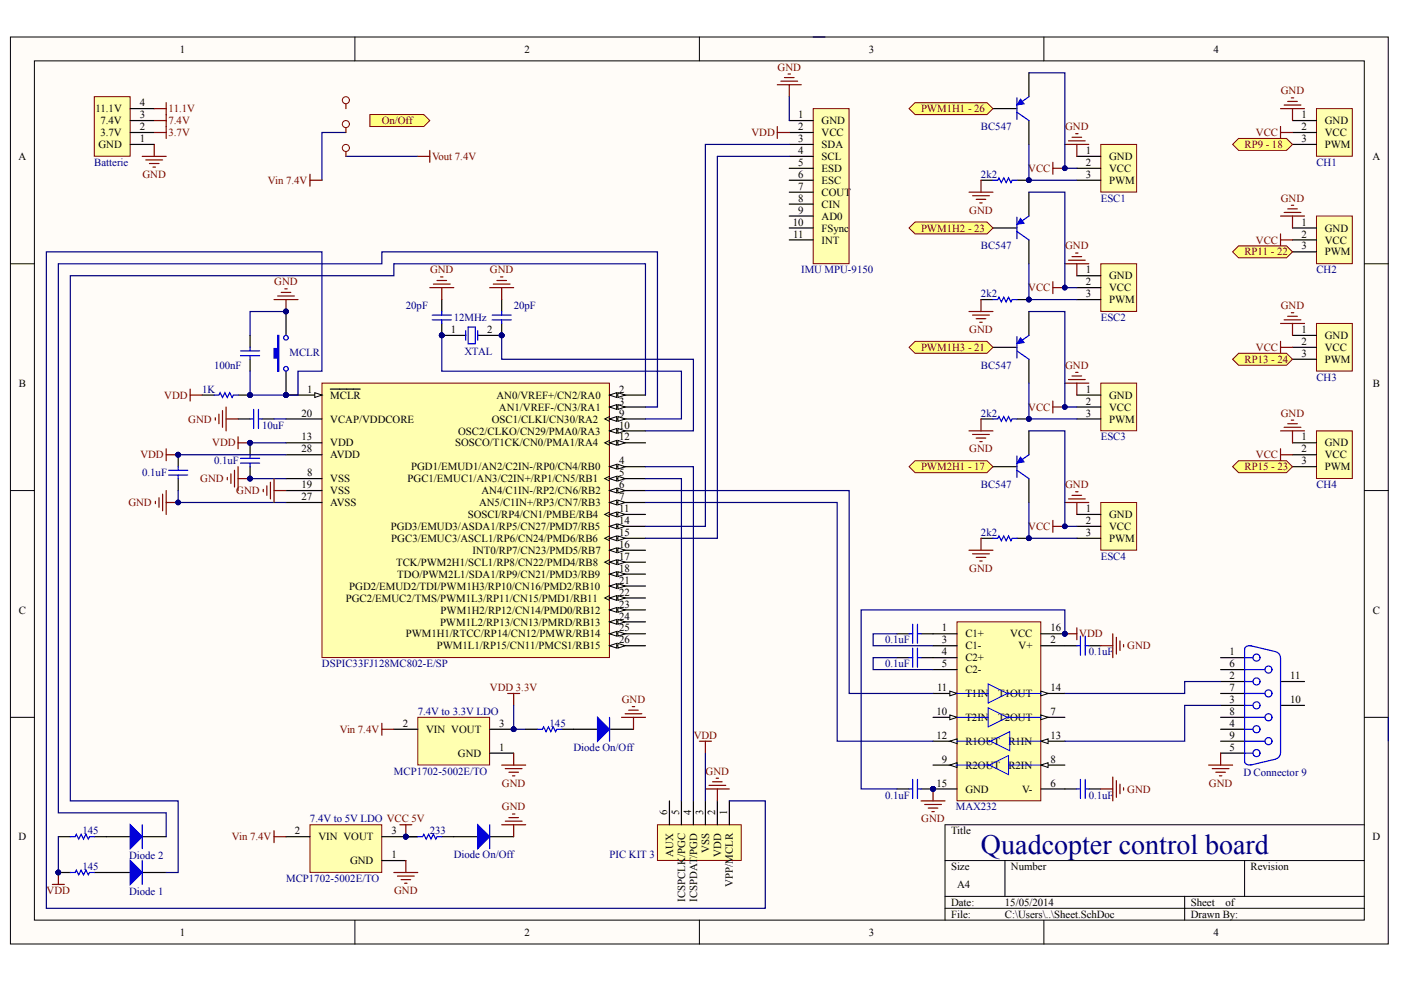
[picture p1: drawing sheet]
<svg xmlns="http://www.w3.org/2000/svg" width="287mm" height="202mm" viewBox="0 0 287 202" stroke-linecap="round" stroke-linejoin="round" font-family="sans-serif">
<g fill="#fffcf8" stroke="#000" stroke-width=".2">
<path d="M2.1 7.6h282.1v185.7h-282.1z"/>
<path d="M7 12.5h272.3v175.9h-272.3z"/>
</g>
<g fill="none" stroke="#000" stroke-width=".2">
<path d="M72.7 7.6v4.9M143.2 7.6v4.9M213.7 7.6v4.9M2.1 54h4.9M279.3 54h4.9M2.1 100.5h4.9M279.3 100.5h4.9M2.1 146.9h4.9M279.3 146.9h4.9M193.5 176.2h85.8M205.7 176.2v7.4M254.8 176.2v7.4"/>
<path d="M279.3 168.9h-85.8v19.6M72.7 188.5v4.9M143.2 188.5v4.9M193.5 183.6h85.8M193.5 186h85.8M213.7 188.5v4.9M242.5 183.6v4.9"/>
</g>
<path d="M65.9 78.5h58.9v56.2h-58.9z" fill="#ffffb0" stroke="#800000" stroke-width=".2"/>
<path d="M58.6 80.9h7.3" fill="none" stroke="#000" stroke-width=".25"/>
<path d="M64.4 80.4l1.5 .5-1.5 .5z" fill="#fffcf8" stroke="#000" stroke-width=".2"/>
<path d="M67.6 79.7h6.1M124.8 80.9h7.3" fill="none" stroke="#000" stroke-width=".25"/>
<circle cx="58.5" cy="80.9" r=".48" fill="#000080" stroke="#000080" stroke-width=".2"/>
<g fill="#fffcf8" stroke="#000" stroke-width=".2">
<path d="M124.8 80.9l1.5-.5v1z"/>
<path d="M126.5 80.4l1.5 .5-1.5 .5z"/>
</g>
<path d="M124.8 83.4h7.3" fill="none" stroke="#000" stroke-width=".25"/>
<g fill="#fffcf8" stroke="#000" stroke-width=".2">
<path d="M124.8 83.4l1.5-.5v.9z"/>
<path d="M126.5 82.9l1.5 .5-1.5 .4z"/>
</g>
<path d="M124.8 95.6h7.3" fill="none" stroke="#000" stroke-width=".25"/>
<g fill="#fffcf8" stroke="#000" stroke-width=".2">
<path d="M124.8 95.6l1.5-.5v1z"/>
<path d="M126.5 95.1l1.5 .5-1.5 .5z"/>
</g>
<path d="M124.8 98h7.3" fill="none" stroke="#000" stroke-width=".25"/>
<path d="M124.8 97.5l-1 .5 1 .5" fill="none" stroke="#000" stroke-width=".2"/>
<g fill="#fffcf8" stroke="#000" stroke-width=".2">
<path d="M124.8 98l1.5-.5v1z"/>
<path d="M126.5 97.5l1.5 .5-1.5 .5z"/>
</g>
<path d="M124.8 100.5h7.3" fill="none" stroke="#000" stroke-width=".25"/>
<g fill="#fffcf8" stroke="#000" stroke-width=".2">
<path d="M124.8 100.5l1.5-.5v1z"/>
<path d="M126.5 100l1.5 .5-1.5 .5z"/>
</g>
<path d="M124.8 102.9h7.3" fill="none" stroke="#000" stroke-width=".25"/>
<g fill="#fffcf8" stroke="#000" stroke-width=".2">
<path d="M124.8 102.9l1.5-.5v1z"/>
<path d="M126.5 102.4l1.5 .5-1.5 .5z"/>
</g>
<path d="M58.6 98h7.3M124.8 85.8h7.3" fill="none" stroke="#000" stroke-width=".25"/>
<path d="M124.8 85.3l-1 .5 1 .5" fill="none" stroke="#000" stroke-width=".2"/>
<g fill="#fffcf8" stroke="#000" stroke-width=".2">
<path d="M124.8 85.8l1.5-.5v1z"/>
<path d="M126.5 85.3l1.5 .5-1.5 .5z"/>
</g>
<path d="M124.8 88.2h7.3" fill="none" stroke="#000" stroke-width=".25"/>
<g fill="#fffcf8" stroke="#000" stroke-width=".2">
<path d="M124.8 88.2l1.5-.4v.9z"/>
<path d="M126.5 87.8l1.5 .4-1.5 .5z"/>
</g>
<path d="M124.8 105.4h7.3" fill="none" stroke="#000" stroke-width=".25"/>
<path d="M124.8 104.9l-1 .5 1 .4" fill="none" stroke="#000" stroke-width=".2"/>
<g fill="#fffcf8" stroke="#000" stroke-width=".2">
<path d="M124.8 105.4l1.5-.5v.9z"/>
<path d="M126.5 104.9l1.5 .5-1.5 .4z"/>
</g>
<path d="M124.8 90.7h7.3" fill="none" stroke="#000" stroke-width=".25"/>
<path d="M124.8 90.2l-1 .5 1 .5" fill="none" stroke="#000" stroke-width=".2"/>
<g fill="#fffcf8" stroke="#000" stroke-width=".2">
<path d="M124.8 90.7l1.5-.5v1z"/>
<path d="M126.5 90.2l1.5 .5-1.5 .5z"/>
</g>
<path d="M58.6 90.7h7.3M124.8 107.8h7.3" fill="none" stroke="#000" stroke-width=".25"/>
<g fill="#fffcf8" stroke="#000" stroke-width=".2">
<path d="M124.8 107.8l1.5-.5v1z"/>
<path d="M126.5 107.3l1.5 .5-1.5 .5z"/>
</g>
<path d="M124.8 110.2h7.3" fill="none" stroke="#000" stroke-width=".25"/>
<path d="M124.8 109.8l-1 .4 1 .5" fill="none" stroke="#000" stroke-width=".2"/>
<g fill="#fffcf8" stroke="#000" stroke-width=".2">
<path d="M124.8 110.2l1.5-.4v.9z"/>
<path d="M126.5 109.8l1.5 .4-1.5 .5z"/>
</g>
<path d="M124.8 112.7h7.3" fill="none" stroke="#000" stroke-width=".25"/>
<g fill="#fffcf8" stroke="#000" stroke-width=".2">
<path d="M124.8 112.7l1.5-.5v1z"/>
<path d="M126.5 112.2l1.5 .5-1.5 .5z"/>
</g>
<path d="M124.8 115.1h7.3" fill="none" stroke="#000" stroke-width=".25"/>
<path d="M124.8 114.6l-1 .5 1 .5" fill="none" stroke="#000" stroke-width=".2"/>
<g fill="#fffcf8" stroke="#000" stroke-width=".2">
<path d="M124.8 115.1l1.5-.5v1z"/>
<path d="M126.5 114.6l1.5 .5-1.5 .5z"/>
</g>
<path d="M124.8 117.6h7.3" fill="none" stroke="#000" stroke-width=".25"/>
<g fill="#fffcf8" stroke="#000" stroke-width=".2">
<path d="M124.8 117.6l1.5-.5v1z"/>
<path d="M126.5 117.1l1.5 .5-1.5 .5z"/>
</g>
<path d="M58.6 85.8h7.3M58.6 100.5h7.3M124.8 120h7.3" fill="none" stroke="#000" stroke-width=".25"/>
<g fill="#fffcf8" stroke="#000" stroke-width=".2">
<path d="M124.8 120l1.5-.5v1z"/>
<path d="M126.5 119.5l1.5 .5-1.5 .5z"/>
</g>
<path d="M124.8 122.5h7.3" fill="none" stroke="#000" stroke-width=".25"/>
<path d="M124.8 122l-1 .5 1 .5" fill="none" stroke="#000" stroke-width=".2"/>
<g fill="#fffcf8" stroke="#000" stroke-width=".2">
<path d="M124.8 122.5l1.5-.5v1z"/>
<path d="M126.5 122l1.5 .5-1.5 .5z"/>
</g>
<path d="M124.8 124.9h7.3" fill="none" stroke="#000" stroke-width=".25"/>
<g fill="#fffcf8" stroke="#000" stroke-width=".2">
<path d="M124.8 124.9l1.5-.5v1z"/>
<path d="M126.5 124.4l1.5 .5-1.5 .5z"/>
</g>
<path d="M124.8 127.4h7.3" fill="none" stroke="#000" stroke-width=".25"/>
<g fill="#fffcf8" stroke="#000" stroke-width=".2">
<path d="M124.8 127.4l1.5-.5v.9z"/>
<path d="M126.5 126.9l1.5 .5-1.5 .4z"/>
</g>
<path d="M124.8 129.8h7.3" fill="none" stroke="#000" stroke-width=".25"/>
<g fill="#fffcf8" stroke="#000" stroke-width=".2">
<path d="M124.8 129.8l1.5-.5v1z"/>
<path d="M126.5 129.3l1.5 .5-1.5 .5z"/>
</g>
<path d="M124.8 132.2h7.3" fill="none" stroke="#000" stroke-width=".25"/>
<g fill="#fffcf8" stroke="#000" stroke-width=".2">
<path d="M124.8 132.2l1.5-.4v.9z"/>
<path d="M126.5 131.8l1.5 .4-1.5 .5z"/>
</g>
<g fill="none" stroke="#000" stroke-width=".25">
<path d="M48.7 85.8h2.5M53.6 85.8h2.5M58.6 93.1h7.3M58.6 102.9h7.3M249.9 134.7h4.9M249.9 139.6h4.9M249.9 137.1h4.9M262.1 139.6h5M249.9 144.5h4.9M249.9 149.4h4.9M249.9 154.2h4.9M249.9 142h4.9"/>
<path d="M249.9 146.9h4.9M249.9 151.8h4.9M262.1 144.5h5"/>
</g>
<circle cx="58.5" cy="80.9" r=".48" fill="#000080" stroke="#000080" stroke-width=".2"/>
<path d="M166.5 7.6h2.4" fill="none" stroke="#000080" stroke-width=".25"/>
<g fill="none" stroke="#00f" stroke-width=".25">
<path d="M51.2 85.8h.7M51.9 83.8v4M52.9 83.8v4M52.9 85.8h.7M254.8 139.6h1.7M254.8 134.7h1.7M254.8 137.1h4.2M254.8 133v23M256 132.2l5.2 1.3M256.1 132.3a.92 .92 0 0 0-1.3 .8M261.2 133.5a1.21 1.21 0 0 1 .9 1.2v19.5a1.27 1.27 0 0 1-.9 1.2M254.8 144.5h1.7"/>
<path d="M254.8 149.4h1.7M254.8 142h4.2M254.8 154.2h1.7M254.8 146.9h4.2M254.8 151.8h4.2M254.8 155.9a.97 .97 0 0 0 1.3 .7M261.2 155.5l-5.2 1.2"/>
<circle cx="257.2" cy="134.7" r=".72"/>
<circle cx="257.2" cy="139.6" r=".72"/>
<circle cx="259.7" cy="137.1" r=".72"/>
<circle cx="257.2" cy="149.3" r=".72"/>
<circle cx="257.2" cy="154.2" r=".72"/>
<circle cx="257.2" cy="144.5" r=".72"/>
<circle cx="259.7" cy="142" r=".72"/>
<circle cx="259.7" cy="151.8" r=".72"/>
<circle cx="259.7" cy="146.9" r=".72"/>
</g>
<path d="M44.1 85.6v.4M44.8 84.8v2M45.6 84.1v3.4M46.3 83.4v4.8M46.3 85.8h2.4" fill="none" stroke="#800000" stroke-width=".25"/>
<path d="M166.5 22.2h7.3v31.8h-7.3z" fill="#ffffb0" stroke="#800000" stroke-width=".2"/>
<g fill="none" stroke="#000" stroke-width=".25">
<path d="M161.6 24.7h4.9M161.6 27.1h4.9M161.6 29.6h4.9M161.6 32h4.9M161.6 34.5h4.9M161.6 36.9h4.9M161.6 39.4h4.9M161.6 41.8h4.9M161.6 44.2h4.9M161.6 46.7h4.9M161.6 49.1h4.9M90.4 66.2v2.5h4.9"/>
<path d="M90.4 61.4v2.4M102.7 66.2v2.5h-4.9M102.7 61.4v2.4"/>
</g>
<path d="M56.1 85.8h2.5M284.2 146.9v4.9" fill="none" stroke="#000080" stroke-width=".25"/>
<g fill="#000080" stroke="#000080" stroke-width=".2">
<circle cx="90.4" cy="68.7" r=".48"/>
<circle cx="102.7" cy="68.7" r=".48"/>
</g>
<path d="M88.5 64.5h3.9M88.5 65.5h3.9M90.4 63.8v.7M90.4 65.5v.7M95.3 67.7v2M95.8 67h1.5v3.4h-1.5zM97.8 67.7v2M100.7 64.5h4M100.7 65.5h4M102.7 63.8v.7M102.7 65.5v.7" fill="none" stroke="#00f" stroke-width=".25"/>
<path d="M88 58.9h4.9M88.7 58.2h3.5M89.5 57.4h1.9M90.2 56.7h.5M90.4 58.9v2.5M100.3 58.9h4.9M101 58.2h3.4M101.7 57.4h2M102.5 56.7h.5M102.7 58.9v2.5" fill="none" stroke="#800000" stroke-width=".25"/>
<path d="M195.9 127.4h17.2v36.6h-17.2z" fill="#ffffb0" stroke="#800000" stroke-width=".2"/>
<path d="M213.1 151.8h4.9" fill="none" stroke="#000" stroke-width=".25"/>
<path d="M213.1 151.8l1.5-.5v1z" fill="#fffcf8" stroke="#000" stroke-width=".2"/>
<path d="M191 146.9h4.9" fill="none" stroke="#000" stroke-width=".25"/>
<path d="M194.4 146.4l1.5 .5-1.5 .5z" fill="#fffcf8" stroke="#000" stroke-width=".2"/>
<path d="M191 142h4.9" fill="none" stroke="#000" stroke-width=".25"/>
<path d="M194.4 141.5l1.5 .5-1.5 .5z" fill="#fffcf8" stroke="#000" stroke-width=".2"/>
<path d="M213.1 156.7h4.9" fill="none" stroke="#000" stroke-width=".25"/>
<path d="M213.1 156.7l1.5-.5v1z" fill="#fffcf8" stroke="#000" stroke-width=".2"/>
<path d="M191 151.8h4.9" fill="none" stroke="#000" stroke-width=".25"/>
<path d="M194.4 151.8l1.5-.5v1z" fill="#fffcf8" stroke="#000" stroke-width=".2"/>
<path d="M191 156.7h4.9" fill="none" stroke="#000" stroke-width=".25"/>
<path d="M194.4 156.7l1.5-.5v1z" fill="#fffcf8" stroke="#000" stroke-width=".2"/>
<path d="M213.1 142h4.9" fill="none" stroke="#000" stroke-width=".25"/>
<path d="M213.1 141.5l1.5 .5-1.5 .5z" fill="#fffcf8" stroke="#000" stroke-width=".2"/>
<path d="M213.1 146.9h4.9" fill="none" stroke="#000" stroke-width=".25"/>
<path d="M213.1 146.4l1.5 .5-1.5 .5z" fill="#fffcf8" stroke="#000" stroke-width=".2"/>
<path d="M191 129.8h4.9M191 134.7h4.9M191 132.2h4.9M191 137.1h4.9M213.1 129.8h4.9M213.1 132.2h4.9M191 161.6h4.9M213.1 161.6h4.9" fill="none" stroke="#000" stroke-width=".25"/>
<g fill="#000080" stroke="#000080" stroke-width=".2">
<circle cx="191" cy="161.6" r=".48"/>
<circle cx="218" cy="129.8" r=".48"/>
</g>
<g fill="none" stroke="#00f" stroke-width=".2">
<path d="M195.7 156.7h6.3M195.9 151.8h6.4M195.9 142h6.4M195.9 146.9h6.4M202.3 140.1l3.9 1.9-3.9 2zM202.3 145l3.9 1.9-3.9 2zM202.5 156.7l4-2v3.9zM202.8 151.8l3.9-2v4zM206.5 156.7h6.3M206.7 151.8h6.4M206.7 142h6.4M206.7 146.9h6.4"/>
<circle cx="202.3" cy="156.7" r=".13"/>
<circle cx="202.5" cy="151.8" r=".13"/>
<circle cx="206.5" cy="146.9" r=".13"/>
<circle cx="206.5" cy="142" r=".13"/>
</g>
<path d="M159.1 17.4h4.9M159.9 16.6h3.4M160.6 15.9h2M161.3 15.2h.5M161.6 17.4v2.4M188.6 164h4.9M189.3 164.8h3.4M190 165.5h2M190.8 166.2h.5M191 161.6v2.4" fill="none" stroke="#800000" stroke-width=".25"/>
<path d="M161.6 19.8v4.9" fill="none" stroke="#000080" stroke-width=".25"/>
<path d="M134.6 168.9h17.1v7.3h-17.1z" fill="#ffffb0" stroke="#800000" stroke-width=".2"/>
<g fill="none" stroke="#000" stroke-width=".25">
<path d="M51.2 68.7v2.4M51.2 73.6v2.4M58.6 63.8v4.9M58.6 76v4.9M36.5 93.1v2.5M36.5 98v2.5M41.4 80.9h2.4M48.7 80.9h2.5M51.2 90.7v2.4M51.2 95.6v2.4M183.7 129.8h2.4M183.7 134.7h2.4"/>
<path d="M188.6 129.8h2.4M188.6 134.7h2.4M218 132.2h2.4M222.9 132.2h2.5M11.9 178.7h2.5M11.9 171.4h2.5M19.3 178.7h7.4M19.3 171.4h7.4M29.1 178.7h4.9M29.1 171.4h4.9M137 164v4.9M139.5 164v4.9"/>
<path d="M142 164v4.9M144.4 164v4.9M146.9 164v4.9M149.3 164v4.9M183.7 161.6h2.4M188.6 161.6h2.4M218 161.6h2.4M222.9 161.6h2.5"/>
</g>
<g fill="#000080" stroke="#000080" stroke-width=".2">
<circle cx="58.5" cy="80.9" r=".48"/>
<circle cx="58.5" cy="63.8" r=".48"/>
<circle cx="51.2" cy="80.9" r=".48"/>
<circle cx="51.2" cy="98" r=".48"/>
<circle cx="51.2" cy="90.7" r=".48"/>
<circle cx="36.5" cy="93.1" r=".48"/>
<circle cx="36.5" cy="102.9" r=".48"/>
<circle cx="90.4" cy="68.7" r=".48"/>
<circle cx="102.7" cy="68.7" r=".48"/>
<circle cx="11.9" cy="178.7" r=".48"/>
<circle cx="218" cy="129.8" r=".48"/>
<circle cx="191" cy="161.6" r=".48"/>
</g>
<g fill="#00f" stroke="#00f" stroke-width=".25">
<path d="M26.7 176.2l2.4 2.5-2.4 2.4z"/>
<path d="M26.7 168.9l2.4 2.5-2.4 2.4z"/>
<path d="M56.8 68.7h.3v7.3h-.3v-2.7h-.7v-1.9h.7z" fill-rule="evenodd"/>
</g>
<g fill="none" stroke="#00f" stroke-width=".25">
<path d="M49.2 71.9h4M49.2 72.8h4M51.2 71.1v.8M51.2 72.8v.8M34.5 96.3h3.9M34.5 97.3h3.9M36.5 95.6v.7M36.5 97.3v.7M43.8 80.9h1l.3-.5 .5 1 .4-1 .5 1 .5-1 .5 1 .3-.5h.9M49.2 93.9h4M49.2 94.8h4M51.2 93.1v.8"/>
<path d="M51.2 94.8v.8M186.1 129.8h.7M186.1 134.7h.7M186.8 127.8v4M186.8 132.7v3.9M187.8 127.8v4M187.8 132.7v3.9M187.8 129.8h.8M187.8 134.7h.8M220.4 132.2h.8M221.2 130.3v3.9M222.2 130.3v3.9"/>
<path d="M222.2 132.2h.7M186.8 159.6v3.9M187.8 159.6v3.9M221.2 159.6v3.9M222.2 159.6v3.9M14.4 171.4h1l.2-.5 .5 .9 .5-.9 .5 .9 .5-.9 .5 .9 .2-.4h1M14.4 178.7h1l.2-.5 .5 1 .5-1 .5 1 .5-1 .5 1 .2-.5h1M29.1 168.9v4.9M29.1 176.2v4.9M186.1 161.6h.7M187.8 161.6h.8M220.4 161.6h.8"/>
<path d="M222.2 161.6h.7"/>
<circle cx="58.5" cy="69.2" r=".48"/>
<circle cx="58.5" cy="75.5" r=".48"/>
</g>
<g fill="none" stroke="#800000" stroke-width=".25">
<path d="M57.6 59.9h1.9M58.3 59.2h.5M38.9 79.7v2.4M56.1 61.4h4.9M56.8 60.6h3.5M58.6 61.4v2.4M34 91.9v2.5M34 93.1h2.5M38.9 80.9h2.5M46.5 97.8v.5M47.3 97v2M48 96.3v3.4"/>
<path d="M48.7 89.5v2.4M48.7 95.6v4.9M48.7 90.7h2.5M48.7 98h2.5M54.6 99.5v1.9M55.4 98.8v3.4M56.1 98v4.9M31.8 102.7v.5M32.6 101.9v2M33.3 101.2v3.4M34 100.5v4.9M34 102.9h2.5"/>
<path d="M53.9 100.2v.5M56.1 100.5h2.5M218 129.8h2.4M220.4 128.6v2.4M225.4 132.2h2.4M227.8 129.8v4.9M228.5 130.5v3.5M229.3 131.3v1.9M230 132v.5M143.2 151.8h2.4M144.4 151.8v2.4M146.6 159.4h.5"/>
<path d="M227.8 159.1v4.9M228.5 159.9v3.4M11.9 178.7v2.4M144.4 161.6h4.9M145.1 160.8h3.5M145.9 160.1h1.9M146.9 161.6v2.4M225.4 161.6h2.4M229.3 160.6v2M230 161.3v.5M10.7 181.1h2.5"/>
</g>
<g fill="none" stroke="#000080" stroke-width=".25">
<path d="M51.2 76v4.9h9.8v-4.9h4.9v-24.4h-56.4v134.4h147.2v-22h-7.4M58.6 63.8h-7.4v4.9M90.4 68.7v7.3h49.1v9.8h-7.4M102.7 68.7v4.9h39.3v14.6h-9.9M36.5 93.1h22.1M51.2 90.7h7.4M51.2 98h7.4M132.1 98h7.4v66M132.1 95.6h9.9v68.4M132.1 80.9v-26.9h-51.5v2.5h-66.2v107.5h22.1v14.7h-2.5M132.1 83.4h2.5v-31.8h-56.4v2.4h-66.3v112.5h22.1v4.9M36.5 100.5v2.4h22.1"/>
<path d="M132.1 100.5h41.7v41.5h17.2M132.1 102.9h39.3v48.9h19.6M183.7 129.8h-5v2.4h12.3M183.7 134.7h-5v2.4h12.3M218 129.8v-4.9h-41.7v36.7h7.4M249.9 139.6h-7.4v2.4h-24.5M144.4 154.2v9.8M249.9 144.5h-7.4v7.3h-24.5M11.9 171.4v7.3"/>
</g>
<path d="M63.5 168.9h14.7v9.8h-14.7z" fill="#ffffb0" stroke="#800000" stroke-width=".2"/>
<path d="M58.6 171.4h4.9M78.2 176.2h4.9M78.2 171.4h4.9" fill="none" stroke="#000" stroke-width=".25"/>
<circle cx="83.1" cy="171.3" r=".48" fill="#000080" stroke="#000080" stroke-width=".2"/>
<g fill="none" stroke="#800000" stroke-width=".25">
<path d="M247.4 156.7h4.9M248.2 157.4h3.4M248.9 158.2h2M249.6 158.9h.5M249.9 154.2v2.5M56.1 170.1v2.5M56.1 171.4h2.5M80.6 178.7h4.9M81.4 179.4h3.4M81.9 168.9h2.4M83.1 168.9v2.5M83.1 176.2v2.5"/>
<path d="M82.1 180.2h2M82.8 180.9h.5"/>
</g>
<path d="M269.5 22.2h7.3v9.8h-7.3z" fill="#ffffb0" stroke="#800000" stroke-width=".2"/>
<path d="M264.6 24.7h4.9M264.6 27.1h4.9M264.6 29.6h4.9" fill="none" stroke="#000" stroke-width=".25"/>
<path d="M262.1 25.9v2.5M262.1 27.1h2.5M262.1 22.2h5M262.9 21.5h3.4M263.6 20.8h2M264.4 20h.4M264.6 22.2v2.5" fill="none" stroke="#800000" stroke-width=".25"/>
<path d="M252.3 29.6l1.3-1.2h9.8l1.2 1.2-1.2 1.2h-9.8z" fill-rule="evenodd" fill="#ffff80" stroke="#800000" stroke-width=".2"/>
<path d="M225.4 29.6h7.3v9.7h-7.3z" fill="#ffffb0" stroke="#800000" stroke-width=".2"/>
<path d="M220.4 32h5M220.4 34.5h5M220.4 36.9h5" fill="none" stroke="#000" stroke-width=".25"/>
<path d="M19.3 19.8h7.3v12.2h-7.3z" fill="#ffffb0" stroke="#800000" stroke-width=".2"/>
<path d="M26.7 29.6h4.9M26.7 27.1h4.9M26.7 24.7h4.9M26.7 22.2h4.9" fill="none" stroke="#000" stroke-width=".25"/>
<path d="M29.1 32h4.9M29.9 32.8h3.4M30.6 33.5h2M31.3 34.2h.5M31.6 29.6v2.4M31.6 27.1h2.4M31.6 24.7h2.4M31.6 22.2h2.4M34 21v7.4" fill="none" stroke="#800000" stroke-width=".25"/>
<path d="M161.6 29.6h-17.2v78.2h-12.3M161.6 32h-14.7v78.2h-14.8" fill="none" stroke="#000080" stroke-width=".25"/>
<path d="M269.5 44.2h7.3v9.8h-7.3z" fill="#ffffb0" stroke="#800000" stroke-width=".2"/>
<path d="M264.6 46.7h4.9M264.6 49.1h4.9M264.6 51.6h4.9" fill="none" stroke="#000" stroke-width=".25"/>
<path d="M262.1 47.9v2.5M262.1 49.1h2.5M262.1 44.2h5M262.9 43.5h3.4M263.6 42.8h2M264.4 42h.4M264.6 44.2v2.5" fill="none" stroke="#800000" stroke-width=".25"/>
<path d="M252.3 51.6l1.3-1.2h9.8l1.2 1.2-1.2 1.2h-9.8z" fill-rule="evenodd" fill="#ffff80" stroke="#800000" stroke-width=".2"/>
<path d="M269.5 66.2h7.3v9.8h-7.3z" fill="#ffffb0" stroke="#800000" stroke-width=".2"/>
<path d="M264.6 68.7h4.9M264.6 71.1h4.9M264.6 73.6h4.9" fill="none" stroke="#000" stroke-width=".25"/>
<path d="M262.1 69.9v2.5M262.1 71.1h2.5M262.1 66.2h5M262.9 65.5h3.4M263.6 64.8h2M264.4 64h.4M264.6 66.2v2.5" fill="none" stroke="#800000" stroke-width=".25"/>
<path d="M252.3 73.6l1.3-1.2h9.8l1.2 1.2-1.2 1.2h-9.8z" fill-rule="evenodd" fill="#ffff80" stroke="#800000" stroke-width=".2"/>
<path d="M269.5 88.2h7.3v9.8h-7.3z" fill="#ffffb0" stroke="#800000" stroke-width=".2"/>
<path d="M264.6 90.7h4.9M264.6 93.1h4.9M264.6 95.6h4.9" fill="none" stroke="#000" stroke-width=".25"/>
<path d="M262.1 91.9v2.5M262.1 93.1h2.5M262.1 88.2h5M262.9 87.5h3.4M263.6 86.8h2M264.4 86h.4M264.6 88.2v2.5" fill="none" stroke="#800000" stroke-width=".25"/>
<path d="M252.3 95.6l1.3-1.2h9.8l1.2 1.2-1.2 1.2h-9.8z" fill-rule="evenodd" fill="#ffff80" stroke="#800000" stroke-width=".2"/>
<path d="M210.6 14.9v4.9M203.3 22.2h4.9M210.6 24.7v4.9" fill="none" stroke="#000" stroke-width=".25"/>
<path d="M210.6 19.8l-1.7 1.2M208.2 20v4.4M208.2 23l2.4 1.7" fill="none" stroke="#00f" stroke-width=".25"/>
<path d="M208.9 20.3l.8 1-1.5 .2z" fill="#00f" stroke="#00f" stroke-width=".2"/>
<path d="M215.5 33.2v2.5M215.5 34.5h2.5M218 29.6h4.9M218.7 28.8h3.5M219.5 28.1h1.9M220.2 27.4h.5M220.4 29.6v2.4" fill="none" stroke="#800000" stroke-width=".25"/>
<circle cx="218" cy="34.5" r=".48" fill="#000080" stroke="#000080" stroke-width=".2"/>
<path d="M186.1 22.2l1.2-1.2h14.7l1.3 1.2-1.3 1.3h-14.7z" fill-rule="evenodd" fill="#ffff80" stroke="#800000" stroke-width=".2"/>
<path d="M210.6 14.9h7.4v19.6h2.4M210.6 29.6v7.3h9.8" fill="none" stroke="#000080" stroke-width=".25"/>
<g fill="#000080" stroke="#000080" stroke-width=".2">
<circle cx="218" cy="34.5" r=".48"/>
<circle cx="210.6" cy="36.9" r=".48"/>
</g>
<path d="M200.8 36.9h2.5M208.2 36.9h2.4" fill="none" stroke="#000" stroke-width=".25"/>
<path d="M203.3 36.9h1l.2-.5 .5 1 .5-1 .5 1 .5-1 .5 1 .2-.5h1" fill="none" stroke="#00f" stroke-width=".25"/>
<path d="M198.4 39.4h4.9M200.8 36.9v2.5M199.1 40.1h3.4M199.8 40.8h2M200.6 41.6h.5" fill="none" stroke="#800000" stroke-width=".25"/>
<path d="M225.4 54h7.3v9.8h-7.3z" fill="#ffffb0" stroke="#800000" stroke-width=".2"/>
<path d="M210.6 39.4v4.8M203.3 46.7h4.9M210.6 49.1v4.9M220.4 56.5h5M220.4 58.9h5M220.4 61.4h5" fill="none" stroke="#000" stroke-width=".25"/>
<path d="M208.2 44.5v4.4M208.2 47.4l2.4 1.7M210.6 44.2l-1.7 1.3" fill="none" stroke="#00f" stroke-width=".25"/>
<path d="M208.9 44.7l.8 1-1.5 .3z" fill="#00f" stroke="#00f" stroke-width=".2"/>
<path d="M215.5 57.7v2.4M215.5 58.9h2.5M218 54h4.9M218.7 53.3h3.5M219.5 52.6h1.9M220.2 51.8h.5M220.4 54v2.5" fill="none" stroke="#800000" stroke-width=".25"/>
<circle cx="218" cy="58.9" r=".48" fill="#000080" stroke="#000080" stroke-width=".2"/>
<path d="M186.1 46.7l1.2-1.2h14.7l1.3 1.2-1.3 1.2h-14.7z" fill-rule="evenodd" fill="#ffff80" stroke="#800000" stroke-width=".2"/>
<path d="M210.6 39.4h7.4v19.5h2.4M210.6 54v7.4h9.8" fill="none" stroke="#000080" stroke-width=".25"/>
<g fill="#000080" stroke="#000080" stroke-width=".2">
<circle cx="218" cy="58.9" r=".48"/>
<circle cx="210.6" cy="61.3" r=".48"/>
</g>
<path d="M200.8 61.4h2.5M208.2 61.4h2.4" fill="none" stroke="#000" stroke-width=".25"/>
<path d="M203.3 61.4h1l.2-.5 .5 .9 .5-.9 .5 .9 .5-.9 .5 .9 .2-.4h1" fill="none" stroke="#00f" stroke-width=".25"/>
<path d="M198.4 63.8h4.9M199.1 64.5h3.4M199.8 65.3h2M200.6 66h.5M200.8 61.4v2.4" fill="none" stroke="#800000" stroke-width=".25"/>
<path d="M225.4 78.5h7.3v9.7h-7.3z" fill="#ffffb0" stroke="#800000" stroke-width=".2"/>
<path d="M203.3 71.1h4.9M210.6 63.8v4.9M210.6 73.6v4.9M220.4 80.9h5M220.4 83.4h5M220.4 85.8h5" fill="none" stroke="#000" stroke-width=".25"/>
<path d="M208.2 68.9v4.4M208.2 71.9l2.4 1.7M210.6 68.7l-1.7 1.2" fill="none" stroke="#00f" stroke-width=".25"/>
<path d="M208.9 69.2l.8 1-1.5 .2z" fill="#00f" stroke="#00f" stroke-width=".2"/>
<path d="M218 78.5h4.9M218.7 77.7h3.5M219.5 77h1.9M220.2 76.3h.5M220.4 78.5v2.4M215.5 82.1v2.5M215.5 83.4h2.5" fill="none" stroke="#800000" stroke-width=".25"/>
<circle cx="218" cy="83.3" r=".48" fill="#000080" stroke="#000080" stroke-width=".2"/>
<path d="M186.1 71.1l1.2-1.2h14.7l1.3 1.2-1.3 1.3h-14.7z" fill-rule="evenodd" fill="#ffff80" stroke="#800000" stroke-width=".2"/>
<path d="M210.6 63.8h7.4v19.6h2.4M210.6 78.5v7.3h9.8" fill="none" stroke="#000080" stroke-width=".25"/>
<g fill="#000080" stroke="#000080" stroke-width=".2">
<circle cx="218" cy="83.3" r=".48"/>
<circle cx="210.6" cy="85.8" r=".48"/>
</g>
<path d="M200.8 85.8h2.5M208.2 85.8h2.4" fill="none" stroke="#000" stroke-width=".25"/>
<path d="M203.3 85.8h1l.2-.5 .5 1 .5-1 .5 1 .5-1 .5 1 .2-.5h1" fill="none" stroke="#00f" stroke-width=".25"/>
<path d="M198.4 88.2h4.9M199.1 89h3.4M199.8 89.7h2M200.6 90.4h.5M200.8 85.8v2.4" fill="none" stroke="#800000" stroke-width=".25"/>
<path d="M225.4 102.9h7.3v9.8h-7.3z" fill="#ffffb0" stroke="#800000" stroke-width=".2"/>
<path d="M203.3 95.6h4.9M210.6 88.2v4.9M210.6 98v4.9M220.4 105.4h5M220.4 107.8h5M220.4 110.2h5" fill="none" stroke="#000" stroke-width=".25"/>
<path d="M208.2 93.4v4.4M208.2 96.3l2.4 1.7M210.6 93.1l-1.7 1.3" fill="none" stroke="#00f" stroke-width=".25"/>
<path d="M208.9 93.6l.8 1-1.5 .2z" fill="#00f" stroke="#00f" stroke-width=".2"/>
<path d="M215.5 106.6v2.4M215.5 107.8h2.5M218 102.9h4.9M218.7 102.2h3.5M219.5 101.4h1.9M220.2 100.7h.5M220.4 102.9v2.5" fill="none" stroke="#800000" stroke-width=".25"/>
<circle cx="218" cy="107.8" r=".48" fill="#000080" stroke="#000080" stroke-width=".2"/>
<path d="M186.1 95.6l1.2-1.2h14.7l1.3 1.2-1.3 1.2h-14.7z" fill-rule="evenodd" fill="#ffff80" stroke="#800000" stroke-width=".2"/>
<path d="M210.6 88.2h7.4v19.6h2.4M210.6 102.9v7.3h9.8M83.1 171.4h2.4" fill="none" stroke="#000080" stroke-width=".25"/>
<g fill="#000080" stroke="#000080" stroke-width=".2">
<circle cx="218" cy="107.8" r=".48"/>
<circle cx="210.6" cy="110.2" r=".48"/>
<circle cx="83.1" cy="171.3" r=".48"/>
</g>
<path d="M200.8 110.2h2.5M208.2 110.2h2.4M92.9 171.4h4.9M100.3 171.4h4.9" fill="none" stroke="#000" stroke-width=".25"/>
<path d="M203.3 110.2h1l.2-.4 .5 .9 .5-.9 .5 .9 .5-.9 .5 .9 .2-.5h1M100.3 168.9v4.9" fill="none" stroke="#00f" stroke-width=".25"/>
<path d="M198.4 112.7h4.9M199.1 113.4h3.4M199.8 114.2h2M200.6 114.9h.5M200.8 110.2v2.5M102.7 168.9h4.9M103.4 168.2h3.5M104.2 167.4h1.9M104.9 166.7h.5M105.2 168.9v2.5" fill="none" stroke="#800000" stroke-width=".25"/>
<path d="M97.8 168.9l2.5 2.5-2.5 2.4z" fill="#00f" stroke="#00f" stroke-width=".25"/>
<path d="M85.5 146.9h14.7v9.8h-14.7z" fill="#ffffb0" stroke="#800000" stroke-width=".2"/>
<path d="M80.6 149.4h4.9M100.3 154.2h4.9M100.3 149.4h4.9M107.6 149.4h2.5M115 149.4h7.3M124.8 149.4h4.9M83.1 171.4h2.4M90.4 171.4h2.5" fill="none" stroke="#000" stroke-width=".25"/>
<g fill="#000080" stroke="#000080" stroke-width=".2">
<circle cx="105.1" cy="149.3" r=".48"/>
<circle cx="83.1" cy="171.3" r=".48"/>
</g>
<g fill="none" stroke="#800000" stroke-width=".25">
<path d="M63.5 35.7v2.4M63.5 36.9h2.4M70.8 21.3v.9M70.8 26.2v.9M70.8 31v1M85.5 32h2.5M88 30.8v2.4M78.2 148.1v2.5M78.2 149.4h2.4M102.7 156.7h4.9M103.4 157.4h3.5M103.9 142h2.5"/>
<path d="M104.2 158.2h1.9M104.9 158.9h.5M105.2 142v2.5M105.2 154.2v2.5M127.2 146.9h4.9M128 146.2h3.4M128.7 145.4h2M129.4 144.7h.5M129.7 146.9v2.5"/>
</g>
<path d="M122.3 146.9l2.5 2.5-2.5 2.4z" fill="#00f" stroke="#00f" stroke-width=".25"/>
<path d="M110.1 149.4h.9l.3-.5 .5 .9 .5-.9 .5 .9 .5-.9 .4 .9 .3-.4h1M124.8 146.9v4.9M85.5 171.4h1l.3-.5 .5 .9 .4-.9 .5 .9 .5-.9 .5 .9 .3-.4h.9" fill="none" stroke="#00f" stroke-width=".25"/>
<path d="M70.8 27.1h-4.9v9.8M70.8 32h14.7M105.2 144.5v4.9h2.4" fill="none" stroke="#000080" stroke-width=".25"/>
<g fill="none" stroke="#800000" stroke-width=".2">
<circle cx="70.8" cy="20.5" r=".72"/>
<circle cx="70.8" cy="30.3" r=".72"/>
<circle cx="70.8" cy="25.4" r=".72"/>
</g>
<path d="M75.7 23.5h11.1l1.2 1.2-1.2 1.2h-11.1z" fill-rule="evenodd" fill="#ffff80" stroke="#800000" stroke-width=".2"/>
<path d="M159.1 25.9v2.5M159.1 27.1h2.5" fill="none" stroke="#800000" stroke-width=".25"/>
<text font-size="5.7" fill="#000080" x="200.8" y="175">Quadcopter control board</text>
<g font-size="2.2">
<text x="36.8" y="10.8">1</text>
<text x="107.4" y="10.8">2</text>
<text x="177.9" y="10.8">3</text>
<text x="248.4" y="10.8">4</text>
<text x="19.6" y="23">11.1V</text>
<text x="28.6" y="21.8">4</text>
<text x="20.6" y="27.9">3.7V</text>
<text x="20.6" y="25.4">7.4V</text>
<text x="28.6" y="29.1">1</text>
<text x="28.6" y="26.7">2</text>
<text x="28.6" y="24.2">3</text>
<text x="163.4" y="24.2">1</text>
<text x="163.4" y="26.7">2</text>
<text x="163.4" y="29.1">3</text>
<text x="168.2" y="25.4">GND</text>
<text x="168.2" y="27.9">VCC</text>
<text x="266.4" y="24.2">1</text>
<text x="266.4" y="26.7">2</text>
<text x="266.4" y="29.1">3</text>
<text x="271.2" y="25.4">GND</text>
<text x="271.2" y="27.9">VCC</text>
<text x="3.8" y="32.8">A</text>
<text x="20.2" y="30.3">GND</text>
<text x="163.4" y="31.6">4</text>
<text x="163.4" y="34">5</text>
<text x="168.2" y="30.3">SDA</text>
<text x="168.2" y="32.8">SCL</text>
<text x="168.2" y="35.2">ESD</text>
<text x="222.3" y="31.6">1</text>
<text x="222.3" y="34">2</text>
<text x="227.1" y="32.8">GND</text>
<text x="227.1" y="35.2">VCC</text>
<text x="271.2" y="30.3">PWM</text>
<text x="281" y="32.8">A</text>
<text x="163.4" y="36.4">6</text>
<text x="163.4" y="38.9">7</text>
<text x="163.4" y="41.3">8</text>
<text x="168.2" y="37.7">ESC</text>
<text x="168.2" y="40.1">COUT</text>
<text x="222.3" y="36.4">3</text>
<text x="227.1" y="37.7">PWM</text>
<text x="162.3" y="46.2">10</text>
<text x="163.4" y="43.8">9</text>
<text x="168.2" y="42.5">CIN</text>
<text x="168.2" y="45">AD0</text>
<text x="168.2" y="47.4">FSync</text>
<text x="266.4" y="46.2">1</text>
<text x="271.2" y="47.4">GND</text>
<text x="162.4" y="48.7">11</text>
<text x="168.2" y="49.9">INT</text>
<text x="266.4" y="48.7">2</text>
<text x="266.4" y="51.1">3</text>
<text x="271.2" y="49.9">VCC</text>
<text x="271.2" y="52.3">PWM</text>
<text x="222.3" y="56">1</text>
<text x="222.3" y="58.4">2</text>
<text x="227.1" y="57.2">GND</text>
<text x="227.1" y="59.7">VCC</text>
<text x="222.3" y="60.9">3</text>
<text x="227.1" y="62.1">PWM</text>
<text x="92.3" y="68.2">1</text>
<text x="99.8" y="68.2">2</text>
<text x="266.4" y="68.2">1</text>
<text x="266.4" y="70.7">2</text>
<text x="271.2" y="69.4">GND</text>
<text x="271.2" y="71.9">VCC</text>
<text x="266.4" y="73.1">3</text>
<text x="271.2" y="74.3">PWM</text>
<text x="3.8" y="79.2">B</text>
<text x="62.8" y="80.4">1</text>
<text x="67.6" y="81.7">MCLR</text>
<text x="101.6" y="81.7">AN0/VREF+/CN2/RA0</text>
<text x="126.7" y="80.4">2</text>
<text x="126.7" y="82.9">3</text>
<text x="222.3" y="80.4">1</text>
<text x="222.3" y="82.9">2</text>
<text x="227.1" y="81.7">GND</text>
<text x="281" y="79.2">B</text>
<text x="61.7" y="85.3">20</text>
<text x="67.6" y="86.5">VCAP/VDDCORE</text>
<text x="93.8" y="89">OSC2/CLKO/CN29/PMA0/RA3</text>
<text x="100.7" y="86.5">OSC1/CLKI/CN30/RA2</text>
<text x="102.1" y="84.1">AN1/VREF-/CN3/RA1</text>
<text x="126.7" y="85.3">9</text>
<text x="126.7" y="87.8">10</text>
<text x="222.3" y="85.3">3</text>
<text x="227.1" y="84.1">VCC</text>
<text x="227.1" y="86.5">PWM</text>
<text x="61.7" y="90.2">13</text>
<text x="61.7" y="92.7">28</text>
<text x="67.6" y="91.4">VDD</text>
<text x="67.6" y="93.9">AVDD</text>
<text x="93.2" y="91.4">SOSCO/T1CK/CN0/PMA1/RA4</text>
<text x="126.7" y="95.1">4</text>
<text x="126.7" y="90.2">12</text>
<text x="266.4" y="90.2">1</text>
<text x="266.4" y="92.7">2</text>
<text x="266.4" y="95.1">3</text>
<text x="271.2" y="91.4">GND</text>
<text x="271.2" y="93.9">VCC</text>
<text x="61.7" y="100">19</text>
<text x="62.8" y="97.5">8</text>
<text x="67.6" y="98.8">VSS</text>
<text x="67.6" y="101.2">VSS</text>
<text x="83.4" y="98.8">PGC1/EMUC1/AN3/C2IN+/RP1/CN5/RB1</text>
<text x="84.2" y="96.3">PGD1/EMUD1/AN2/C2IN-/RP0/CN4/RB0</text>
<text x="98.6" y="101.2">AN4/C1IN-/RP2/CN6/RB2</text>
<text x="126.7" y="97.5">5</text>
<text x="126.7" y="100">6</text>
<text x="271.2" y="96.3">PWM</text>
<text x="61.7" y="102.4">27</text>
<text x="67.6" y="103.7">AVSS</text>
<text x="95.7" y="106.1">SOSCI/RP4/CN1/PMBE/RB4</text>
<text x="98.1" y="103.7">AN5/C1IN+/RP3/CN7/RB3</text>
<text x="126.7" y="102.4">7</text>
<text x="126.7" y="104.9">11</text>
<text x="126.7" y="107.3">14</text>
<text x="222.3" y="104.9">1</text>
<text x="222.3" y="107.3">2</text>
<text x="227.1" y="106.1">GND</text>
<text x="80" y="108.6">PGD3/EMUD3/ASDA1/RP5/CN27/PMD7/RB5</text>
<text x="80.1" y="111">PGC3/EMUC3/ASCL1/RP6/CN24/PMD6/RB6</text>
<text x="96.7" y="113.4">INT0/RP7/CN23/PMD5/RB7</text>
<text x="126.7" y="109.8">15</text>
<text x="126.7" y="112.2">16</text>
<text x="222.3" y="109.8">3</text>
<text x="227.1" y="108.6">VCC</text>
<text x="227.1" y="111">PWM</text>
<text x="81.1" y="115.9">TCK/PWM2H1/SCL1/RP8/CN22/PMD4/RB8</text>
<text x="81.3" y="118.3">TDO/PWM2L1/SDA1/RP9/CN21/PMD3/RB9</text>
<text x="126.7" y="114.7">17</text>
<text x="126.7" y="117.1">18</text>
<text x="126.7" y="119.5">21</text>
<text x="3.8" y="125.7">C</text>
<text x="70.8" y="123.2">PGC2/EMUC2/TMS/PWM1L3/RP11/CN15/PMD1/RB11</text>
<text x="71.5" y="120.8">PGD2/EMUD2/TDI/PWM1H3/RP10/CN16/PMD2/RB10</text>
<text x="90.2" y="125.7">PWM1H2/RP12/CN14/PMD0/RB12</text>
<text x="126.7" y="122">22</text>
<text x="126.7" y="124.4">23</text>
<text x="281" y="125.7">C</text>
<text x="83.1" y="130.5">PWM1H1/RTCC/RP14/CN12/PMWR/RB14</text>
<text x="90.1" y="128.1">PWM1L2/RP13/CN13/PMRD/RB13</text>
<text x="126.7" y="126.9">24</text>
<text x="126.7" y="129.3">25</text>
<text x="126.7" y="131.8">26</text>
<text x="192.8" y="129.3">1</text>
<text x="192.8" y="131.8">3</text>
<text x="197.6" y="130.5">C1+</text>
<text x="206.8" y="130.5">VCC</text>
<text x="215" y="129.3">16</text>
<text x="215" y="131.8">2</text>
<text x="89.4" y="133">PWM1L1/RP15/CN11/PMCS1/RB15</text>
<text x="192.8" y="134.2">4</text>
<text x="192.8" y="136.7">5</text>
<text x="197.6" y="135.4">C2+</text>
<text x="197.6" y="133">C1-</text>
<text x="197.6" y="137.9">C2-</text>
<text x="208.5" y="133">V+</text>
<text x="251.7" y="134.2">1</text>
<text x="251.7" y="136.7">6</text>
<text x="191.8" y="141.6">11</text>
<text x="197.6" y="142.8">T1IN</text>
<text x="204.4" y="142.8">T1OUT</text>
<text x="215" y="141.6">14</text>
<text x="251.7" y="139.1">2</text>
<text x="251.7" y="141.6">7</text>
<text x="264.1" y="139.1">11</text>
<text x="82.5" y="148.9">2</text>
<text x="102.2" y="148.9">3</text>
<text x="191.7" y="146.4">10</text>
<text x="197.6" y="147.7">T2IN</text>
<text x="204.4" y="147.7">T2OUT</text>
<text x="215" y="146.4">7</text>
<text x="251.7" y="144">3</text>
<text x="251.7" y="148.9">4</text>
<text x="251.7" y="146.4">8</text>
<text x="264.1" y="144">10</text>
<text x="87.2" y="150.1">VIN VOUT</text>
<text x="93.7" y="155">GND</text>
<text x="102.2" y="153.8">1</text>
<text x="191.7" y="151.3">12</text>
<text x="197.6" y="152.5">R1OUT</text>
<text x="206.4" y="152.5">R1IN</text>
<text x="215" y="151.3">13</text>
<text x="251.7" y="153.8">5</text>
<text x="251.7" y="151.3">9</text>
<text x="191.7" y="161.1">15</text>
<text x="192.8" y="156.2">9</text>
<text x="197.6" y="157.4">R2OUT</text>
<text x="206.4" y="157.4">R2IN</text>
<text x="215" y="156.2">8</text>
<text x="215" y="161.1">6</text>
<text x="136.6" y="167" transform="rotate(-90 136.6 167)">6</text>
<text x="139" y="167" transform="rotate(-90 139 167)">5</text>
<text x="141.5" y="167" transform="rotate(-90 141.5 167)">4</text>
<text x="143.9" y="167" transform="rotate(-90 143.9 167)">3</text>
<text x="146.4" y="167" transform="rotate(-90 146.4 167)">2</text>
<text x="148.8" y="167" transform="rotate(-90 148.8 167)">1</text>
<text x="197.6" y="162.3">GND</text>
<text x="209.2" y="162.3">V-</text>
<text x="3.8" y="172.1">D</text>
<text x="60.4" y="170.9">2</text>
<text x="65.2" y="172.1">VIN VOUT</text>
<text x="80.1" y="170.9">3</text>
<text x="194.7" y="170.9">Title</text>
<text x="281" y="172.1">D</text>
<text x="71.7" y="177">GND</text>
<text x="80.1" y="175.8">1</text>
<text x="137.8" y="175.4" transform="rotate(-90 137.8 175.4)">AUX</text>
<text x="142.7" y="175.7" transform="rotate(-90 142.7 175.7)">/PGD</text>
<text x="145.2" y="174.7" transform="rotate(-90 145.2 174.7)">VSS</text>
<text x="147.6" y="175.4" transform="rotate(-90 147.6 175.4)">VDD</text>
<text x="194.7" y="178.2">Size</text>
<text x="206.9" y="178.2">Number</text>
<text x="256" y="178.2">Revision</text>
<text x="140.3" y="184.6" transform="rotate(-90 140.3 184.6)">ICSPCLK/PGC</text>
<text x="142.7" y="184.6" transform="rotate(-90 142.7 184.6)">ICSPDAT</text>
<text x="150.1" y="181.6" transform="rotate(-90 150.1 181.6)">VPP/MCLR</text>
<text x="194.7" y="185.6">Date:</text>
<text x="195.9" y="181.9">A4</text>
<text x="205.7" y="185.6">15/05/2014</text>
<text x="243.8" y="185.6">Sheet</text>
<text x="250.9" y="185.6">of</text>
<text x="36.8" y="191.7">1</text>
<text x="107.4" y="191.7">2</text>
<text x="177.9" y="191.7">3</text>
<text x="194.7" y="188">File:</text>
<text x="205.7" y="188">C:\Users\..\Sheet.SchDoc</text>
<text x="243.8" y="188">Drawn By:</text>
<text x="248.4" y="191.7">4</text>
</g>
<g font-size="2.2" fill="#800000">
<text x="159.2" y="14.4">GND</text>
<text x="34.5" y="23">11.1V</text>
<text x="188.5" y="23">PWM1H1 - 26</text>
<text x="262.2" y="19.3">GND</text>
<text x="34.5" y="27.9">3.7V</text>
<text x="34.5" y="25.4">7.4V</text>
<text x="78.2" y="25.4">On/Off</text>
<text x="153.8" y="27.9">VDD</text>
<text x="218" y="26.7">GND</text>
<text x="257.1" y="27.9">VCC</text>
<text x="88.5" y="32.8">Vout 7.4V</text>
<text x="210.5" y="35.2">VCC</text>
<text x="254.8" y="30.3">RP9 - 18</text>
<text x="29.2" y="36.4">GND</text>
<text x="54.9" y="37.7">Vin 7.4V</text>
<text x="262.2" y="41.3">GND</text>
<text x="188.5" y="47.4">PWM1H2 - 23</text>
<text x="198.4" y="43.8">GND</text>
<text x="218" y="51.1">GND</text>
<text x="254.8" y="52.3">RP11 - 22</text>
<text x="257.1" y="49.9">VCC</text>
<text x="56.2" y="58.4">GND</text>
<text x="88" y="56">GND</text>
<text x="100.3" y="56">GND</text>
<text x="210.5" y="59.7">VCC</text>
<text x="262.2" y="63.3">GND</text>
<text x="188.5" y="71.9">PWM1H3 - 21</text>
<text x="198.4" y="68.2">GND</text>
<text x="257.1" y="71.9">VCC</text>
<text x="218" y="75.5">GND</text>
<text x="254.8" y="74.3">RP13 - 24</text>
<text x="33.6" y="81.7">VDD</text>
<text x="38.6" y="86.5">GND</text>
<text x="210.5" y="84.1">VCC</text>
<text x="262.2" y="85.3">GND</text>
<text x="28.7" y="93.9">VDD</text>
<text x="43.5" y="91.4">VDD</text>
<text x="198.4" y="92.7">GND</text>
<text x="257.1" y="93.9">VCC</text>
<text x="41" y="98.8">GND</text>
<text x="48.4" y="101.2">GND</text>
<text x="188.5" y="96.3">PWM2H1 - 17</text>
<text x="218" y="100">GND</text>
<text x="254.8" y="96.3">RP15 - 23</text>
<text x="26.3" y="103.7">GND</text>
<text x="210.5" y="108.6">VCC</text>
<text x="198.4" y="117.1">GND</text>
<text x="220.9" y="130.5">VDD</text>
<text x="230.8" y="133">GND</text>
<text x="100.3" y="141.6">VDD 3.3V</text>
<text x="127.3" y="144">GND</text>
<text x="69.6" y="150.1">Vin 7.4V</text>
<text x="142" y="151.3">VDD</text>
<text x="102.8" y="161.1">GND</text>
<text x="144.5" y="158.7">GND</text>
<text x="247.5" y="161.1">GND</text>
<text x="102.8" y="166">GND</text>
<text x="230.8" y="162.3">GND</text>
<text x="47.5" y="172.1">Vin 7.4V</text>
<text x="188.6" y="168.4">GND</text>
<text x="9.5" y="183.1">VDD</text>
<text x="80.7" y="183.1">GND</text>
</g>
<g font-size="2.2" fill="#000080">
<text x="200.8" y="26.7">BC547</text>
<text x="19.3" y="34">Batterie</text>
<text x="269.5" y="34">CH1</text>
<text x="200.8" y="36.4">2k2</text>
<text x="225.3" y="41.3">ESC1</text>
<text x="200.8" y="51.1">BC547</text>
<text x="164" y="56">IMU MPU-9150</text>
<text x="269.5" y="56">CH2</text>
<text x="83.1" y="63.3">20pF</text>
<text x="92.9" y="65.8">12MHz</text>
<text x="105.2" y="63.3">20pF</text>
<text x="200.8" y="60.9">2k2</text>
<text x="225.3" y="65.8">ESC2</text>
<text x="43.8" y="75.5">100nF</text>
<text x="59.3" y="72.8">MCLR</text>
<text x="95.1" y="72.6">XTAL</text>
<text x="200.8" y="75.5">BC547</text>
<text x="269.5" y="78">CH3</text>
<text x="41.4" y="80.4">1K</text>
<text x="53.6" y="87.8">10uF</text>
<text x="200.8" y="85.3">2k2</text>
<text x="43.8" y="95.1">0.1uF</text>
<text x="225.3" y="90.2">ESC3</text>
<text x="29.1" y="97.5">0.1uF</text>
<text x="200.8" y="100">BC547</text>
<text x="269.5" y="100">CH4</text>
<text x="200.8" y="109.8">2k2</text>
<text x="225.3" y="114.7">ESC4</text>
<text x="181.2" y="131.8">0.1uF</text>
<text x="65.9" y="136.7">DSPIC33FJ128MC802-E/SP</text>
<text x="181.2" y="136.7">0.1uF</text>
<text x="222.9" y="134.2">0.1uF</text>
<text x="85.5" y="146.4">7.4V to 3.3V LDO</text>
<text x="112.5" y="148.9">145</text>
<text x="117.4" y="153.8">Diode On/Off</text>
<text x="80.6" y="158.7">MCP1702-5002E/TO</text>
<text x="254.5" y="158.9">D Connector 9</text>
<text x="181.2" y="163.5">0.1uF</text>
<text x="195.7" y="166">MAX232</text>
<text x="222.9" y="163.5">0.1uF</text>
<text x="16.9" y="170.9">145</text>
<text x="63.5" y="168.4">7.4V to 5V LDO VCC 5V</text>
<text x="88" y="170.9">233</text>
<text x="16.9" y="178.2">145</text>
<text x="26.4" y="176">Diode 2</text>
<text x="92.9" y="175.8">Diode On/Off</text>
<text x="124.8" y="175.8">PIC KIT 3</text>
<text x="26.4" y="183.4">Diode 1</text>
<text x="58.6" y="180.7">MCP1702-5002E/TO</text>
</g>
</svg>
